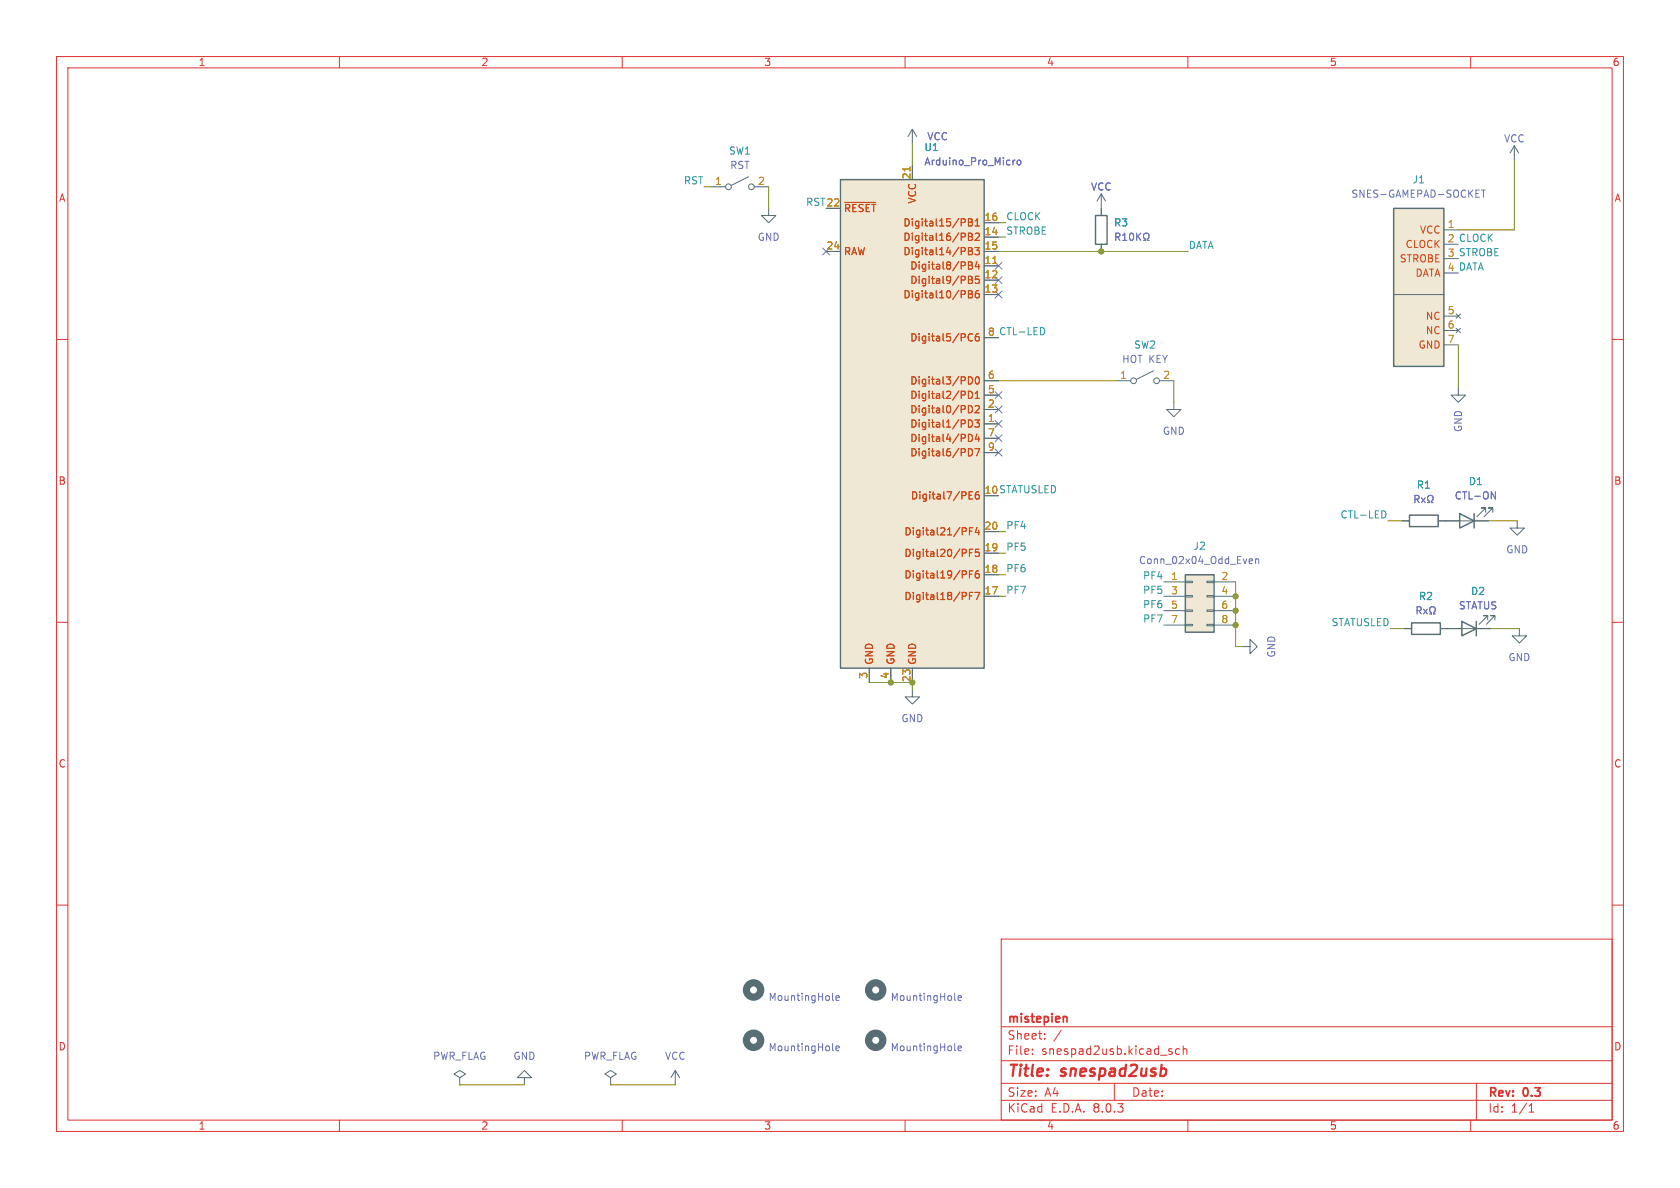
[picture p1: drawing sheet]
<svg xmlns="http://www.w3.org/2000/svg" width="297mm" height="210mm" viewBox="0 0 297 210" stroke-linecap="round" stroke-linejoin="round" font-family="sans-serif">
<g fill="none" stroke="#dc322f" stroke-width=".18">
<path d="M10 10h277v190h-277zM12 12h273v186h-273zM60 10v2M110 10v2M160 10v2M210 10v2M260 10v2M10 60h2M285 60h2M10 110h2M285 110h2M10 160h2"/>
<path d="M285 160h2M177 166h108v32h-108zM60 198v2M110 198v2M160 198v2M177 194.5h108M177 191.5h108M177 187.5h108M177 181.5h108M182.5 186.3v.1M182.5 185.5v.1M184.7 183.6v.1"/>
<path d="M184.7 182.8v.1M187.6 182.1l-1.3 2M197 191.5v3M206.8 185.9l.4 .1v.2l-.2 .2h-.3M206.8 185.4l.4 .1M208.5 185.5l-.4-.1-.3 .3v.4l.2 .2h.5M209.2 185.5l.2-.1 .3 .1 .1 .9M209.2 184.9v1.5M210 198v2M260 198v2M261 191.5v6.5M270.3 196.6h.9"/>
<path d="M270.3 195.5l.4-.4v1.5"/>
</g>
<path d="M188.2 179.7l.4 .1v.1v.8" fill="none" stroke="#dc322f" stroke-width=".3"/>
<path d="M193.7 38.1h2v5.1h-2z" fill="none" stroke="#586e75" stroke-width=".25"/>
<path d="M194.7 36.8v1.3M194.7 43.2v1.3" fill="none" stroke="#586e75" stroke-width=".18"/>
<path d="M197.3 41.9l.6-.1 .1-.2-.1-.3-.6-.1v1.3M197.6 41.9l.4 .6M198.5 42.5h.7M198.5 41.6l.3-.4v1.3M199.8 41.3l.2-.1a.68 .68 0 0 1 .4 .7 .68 .68 0 0 1-.4 .6l-.2-.1-.1-.4zM201 41.2v1.3M201.1 41.8l.6 .7M201.7 41.2l-.7 .7M202.2 42.5h.3v-.3a.54 .54 0 0 1-.3-.7 .54 .54 0 0 1 .7-.2 .58 .58 0 0 1-.1 .9v.3h.3" fill="none" stroke="#6c71c4" stroke-width=".18"/>
<path d="M148.6 31.8h25.4v86.3h-25.4z" fill="#eee8d5"/>
<path d="M148.6 31.8h25.4v86.3h-25.4zM249.2 91.1h5.1v2h-5.1zM258.1 90.8l2.5 1.3-2.5 1.2zM260.6 90.8v2.5M249.6 110.1h5v2h-5zM258.4 109.9l2.6 1.2-2.6 1.3zM261 109.9v2.5" fill="none" stroke="#586e75" stroke-width=".25"/>
<g fill="none" stroke="#586e75" stroke-width=".18">
<path d="M125.7 33h2.6M132.3 31.2l-3 1.6M133.3 33h2.6M135.9 36.8v1.3h1.3l-1.3 1.3-1.3-1.3h1.3M146 36.8h2.6M161.3 22.9v2.5M161.3 29.2v2.6M161.3 22.9l-.8 1.2M161.3 22.9l.8 1.2M174 39.4h2.5M194.7 34.3l-.8 1.3M194.7 34.3v2.5"/>
<path d="M194.7 34.3l.8 1.3M267.7 25.8l-.7 1.3M267.7 25.8v2.5M267.7 25.8l.8 1.3M146 44.5h2.6M174 47h2.5M174 49.5h2.5M174 52.1h2.5M174 41.9h2.5M174 44.5h2.5M174 59.7h2.5M174 74.9h2.5"/>
<path d="M174 72.4h2.5M174 69.9h2.5M174 67.3h2.5M174 77.5h2.5M174 97.8h2.5M174 94h2.5M174 80h2.5M247.9 92.1h1.3M254.3 92.1h8.8M262.6 90.6v-.8h-.7h.7l-1.5 1.5M263.9 90.6v-.8h-.8h.8l-1.5 1.5M268.2 92.1v1.2h1.3l-1.3 1.3-1.2-1.3h1.2"/>
<path d="M153.7 118.1v2.6M157.5 118.1v2.6M161.3 118.1v2.6M174 105.4h2.5M174 101.6h2.5M248.3 111.1h1.3M254.6 111.1h8.9M263 109.6v-.8h-.7h.7l-1.5 1.6M264.3 109.6v-.8h-.8h.8l-1.5 1.6M268.6 111.1v1.3h1.3l-1.3 1.3-1.3-1.3h1.3M161.3 121.9v1.3h1.3l-1.3 1.3-1.3-1.3h1.3M81.3 190.5l1-.6-1-.7-1 .7 1 .6v1.3"/>
<path d="M81.3 191.8h.1M92.7 190.5h1.3l-1.3-1.3-1.3 1.3h1.3v1.3M107.9 190.5l1.1-.6-1.1-.7-1 .7 1 .6v1.3M107.9 191.8h.1M119.4 189.2l-.8 1.3M119.4 189.2v2.6M119.4 189.2l.7 1.3"/>
<circle cx="128.8" cy="33" r=".51"/>
<circle cx="132.8" cy="33" r=".51"/>
</g>
<g fill="none" stroke="#cb4b16" stroke-width=".18">
<path d="M149.3 35.8h5.5M170.5 38.7l.2 .2-.2 .4M171.2 38.7h.4l.3 .2-.3 .4 .3 .1v.3l-.2 .2h-.5zM171.2 39.3h.4M172.4 39.9h.7M172.4 39l.4-.3v1.2M171.1 59.7l.3 .5 .3 .1 .2-.2M171.2 41.2h.4l.3 .3-.3 .3 .3 .1v.3l-.2 .3h-.5zM171.2 43.8h.4l.3 .2-.3 .4 .3 .1v.3l-.2 .2h-.5zM171.2 46.3h.4l.3 .2-.3 .4 .3 .1v.3l-.2 .3h-.5zM171.2 48.8h.4l.3 .3-.3 .3 .3 .2v.3l-.2 .2h-.5zM171.2 51.4h.4l.3 .2-.3 .4 .3 .1v.3l-.2 .2h-.5z"/>
<path d="M171.2 46.9h.4M171.2 49.4h.4M171.2 52h.4M171.2 41.8h.4M171.2 44.4h.4M171.9 59.1l-.2-.1-.3 .1-.3 .4M172.4 43.8h.7l-.4 .4 .4 .2v.5l-.2 .1-.5-.1M172.4 41.3l.5-.1 .2 .4-.7 .9h.7M172.7 46.2l-.3 .9h.8M173 51.4h-.3a.86 .86 0 0 0 0 1.2l.4-.1v-.4l-.2-.2h-.4l-.1 .2M173 59l-.3 .1a.86 .86 0 0 0 0 1.2l.4-.2v-.4l-.2-.2h-.4l-.1 .2M173 46.7v.9"/>
<path d="M173.1 48.8h-.6l-.1 .6 .2-.1 .4 .1 .1 .2v.4l-.2 .1-.5-.1M171.2 74.2a.64 .64 0 0 1 .7 .7 .64 .64 0 0 1-.7 .6M171.2 66.6a.64 .64 0 0 1 .7 .7 .64 .64 0 0 1-.7 .6zM171.2 69.2a.64 .64 0 0 1 .7 .6 .64 .64 0 0 1-.7 .6zM171.2 71.7a.64 .64 0 0 1 .7 .6 .64 .64 0 0 1-.7 .7zM171.2 76.8a.64 .64 0 0 1 .7 .6 .64 .64 0 0 1-.7 .6M171.2 79.3a.64 .64 0 0 1 .7 .7 .64 .64 0 0 1-.7 .6M172.4 74.2h.7l-.4 .5 .4 .1v.6l-.2 .1-.5-.1M172.4 79.3h.8l-.5 1.3M172.4 71.8l.5-.1 .2 .4-.7 .9h.7M172.4 69.5l.4-.3v1.2M172.4 70.4h.7"/>
<path d="M172.6 66.7l.1-.1a.68 .68 0 0 1 .5 .7 .68 .68 0 0 1-.5 .6 .84 .84 0 0 1-.1-1.2zM172.7 76.7l-.3 .9h.8M173 77.2v.8M171.3 87.5h.4M171.4 97.7h.4M171.4 93.9h.4M171.9 86.9h-.6v1.3h.6M172 93.3h-.6v1.3M172 97.1h-.6v1.3M172.7 93.2l-.3 .9h.8M173 86.9l-.3 .1a.86 .86 0 0 0 0 1.2l.4-.1v-.4l-.2-.3-.4 .1-.1 .2M173 93.7v.9"/>
<path d="M173.1 97.1h-.6l-.1 .6 .2-.1h.4l.1 .2v.4l-.2 .2-.5-.2M171.4 105.3h.4M171.4 101.5h.4M172 100.9h-.6v1.3M172 104.7h-.6v1.3M172.4 104.7h.8l-.5 1.3M173 100.9l-.3 .1a.86 .86 0 0 0 0 1.2l.4-.1v-.5l-.2-.2-.4 .1-.1 .1"/>
</g>
<path d="M160.9 29.5v.7M175.5 46.6h.7" fill="none" stroke="#b58900" stroke-width=".18"/>
<g fill="none" stroke="#6c71c4" stroke-width=".18">
<path d="M179.1 28.3v.9M179.4 28.3l-.3 .2M179.9 28.4l.2-.1 .3 .1 .1 .5-.1 .2-.3 .1-.2-.2zM250.1 88.2h.6l.2-.2-.1-.3-.7-.1v1.2M250.4 88.2l.5 .6M251.3 88l.7 .8M252 88l-.7 .8M252.4 88.8h.3v-.2a.54 .54 0 0 1-.3-.7 .54 .54 0 0 1 .8-.3 .58 .58 0 0 1-.2 1v.2h.3M263.6 86.9l.8 1.3v-1.3M250.5 107.9h.6l.1-.2v-.3l-.7-.1v1.2M250.8 107.9l.4 .6M251.7 107.7l.6 .8"/>
<path d="M252.3 107.7l-.6 .8M252.8 108.5h.3v-.2a.54 .54 0 0 1-.3-.8 .54 .54 0 0 1 .7-.2 .58 .58 0 0 1-.1 1v.2h.3M147.2 176.7l.2 .2M147.8 176.4l.6-.1-.1-.2-.3-.1-.2 .2v.6h.5M168.8 176.7l.2 .2M169.4 176.4l.6-.1-.1-.2-.3-.1-.2 .2v.6h.5M147.2 185.6l.2 .1M147.8 185.3l.6-.1-.1-.2-.3-.1-.2 .2v.6h.5M168.8 185.6l.2 .1M169.4 185.3l.6-.1-.1-.2-.3-.1-.2 .2v.6h.5"/>
</g>
<g fill="none" stroke="#586e75" stroke-width="1.3">
<circle cx="133.2" cy="175" r="1.27"/>
<circle cx="154.8" cy="175" r="1.27"/>
<circle cx="133.2" cy="183.9" r="1.27"/>
<circle cx="154.8" cy="183.9" r="1.27"/>
</g>
<path d="M209.5 101.6h5.1v10.2h-5.1z" fill="#eee8d5"/>
<g fill="none" stroke="#586e75" stroke-width=".18">
<path d="M205.7 102.9h3.8M205.7 105.4h3.8M205.7 108h3.8M205.7 110.5h3.8M209.5 110.4h1.3v.2h-1.3zM209.5 107.8h1.3v.3h-1.3zM209.5 105.3h1.3v.2h-1.3zM209.5 102.7h1.3v.3h-1.3zM213.4 110.4h1.2v.2h-1.2zM213.4 107.8h1.2v.3h-1.2zM213.4 105.3h1.2v.2h-1.2zM213.4 102.7h1.2v.3h-1.2z"/>
<path d="M214.6 102.9h3.8M214.6 105.4h3.8M214.6 108h3.8M214.6 110.5h3.8M219.7 114.3h1.3v-1.3l1.2 1.3-1.2 1.3v-1.3"/>
</g>
<path d="M209.5 101.6h5.1v10.2h-5.1z" fill="none" stroke="#586e75" stroke-width=".25"/>
<path d="M221 98.8l.4 .1v.2l-.6 .1M221.4 99.6h-.4M222 98.9l.2-.1 .3 .1v.7M222 98.8v.8" fill="none" stroke="#6c71c4" stroke-width=".18"/>
<path d="M246.4 36.8h8.9v28h-8.9z" fill="#eee8d5"/>
<g fill="none" stroke="#586e75" stroke-width=".18">
<path d="M146 36.8h2.6M161.3 29.2v2.6M174 39.4h2.5M194.7 36.8v1.3M146 44.5h2.6M174 52.1h2.5M174 47h2.5M174 49.5h2.5M174 41.9h2.5M174 44.5h2.5M174 59.7h2.5M194.7 43.2v1.3"/>
<path d="M246.4 52.1h8.9M255.3 40.6h2.5M255.3 45.7h2.5M255.3 55.9h2.5M255.3 58.4h2.5M257.4 55.5l.8 .8M257.4 58l.8 .8M258.2 55.5l-.8 .8M258.2 58l-.8 .8M174 67.3h2.5M174 74.9h2.5M174 72.4h2.5"/>
<path d="M174 69.9h2.5M174 77.5h2.5M197.4 67.3h2.5M204 65.5l-3.1 1.6M205 67.3h2.5M207.5 71.1v1.3h1.3l-1.3 1.3-1.3-1.3h1.3M255.3 61h2.5M257.8 68.6v1.3h1.3l-1.3 1.2-1.3-1.2h1.3M174 97.8h2.5M174 94h2.5M174 80h2.5M247.9 92.1h1.3"/>
<path d="M254.3 92.1h3.8M260.6 92.1h2.5M153.7 118.1v2.6M157.5 118.1v2.6M161.3 118.1v2.6M174 105.4h2.5M174 101.6h2.5M248.3 111.1h1.3M254.6 111.1h3.8M261 111.1h2.5"/>
<circle cx="200.4" cy="67.3" r=".51"/>
<circle cx="204.5" cy="67.3" r=".51"/>
</g>
<path d="M246.4 36.8h8.9v28h-8.9z" fill="none" stroke="#586e75" stroke-width=".25"/>
<g fill="none" stroke="#6c71c4" stroke-width=".18">
<path d="M179.1 28.3v.9M179.4 28.3l-.3 .2M179.9 28.4l.2-.1 .3 .1 .1 .5-.1 .2-.3 .1-.2-.2zM260.9 34.9h.6M260.9 33.6h.6M261.9 33.6h.7M262.3 33.6v1.3M145.4 43.8l1.3 1.3M146.7 43.8l-1.3 1.3M175.9 46.4l1.2 1.2M175.9 51.5l1.2 1.2M175.9 48.9l1.2 1.2"/>
<path d="M177.1 46.4l-1.2 1.2M177.1 51.5l-1.2 1.2M177.1 48.9l-1.2 1.2M197.3 41.9l.6-.1 .1-.2-.1-.3-.6-.1v1.3M197.6 41.9l.4 .6M198.5 42.5h.7M198.5 41.6l.3-.4v1.3M199.8 41.3l.2-.1a.68 .68 0 0 1 .4 .7 .68 .68 0 0 1-.4 .6l-.2-.1-.1-.4zM201 41.2v1.3M201.1 41.8l.6 .7M201.7 41.2l-.7 .7M202.2 42.5h.3v-.3a.54 .54 0 0 1-.3-.7 .54 .54 0 0 1 .7-.2 .58 .58 0 0 1-.1 .9v.3h.3"/>
<path d="M175.9 71.8l1.2 1.2M175.9 69.2l1.2 1.3M175.9 76.9l1.2 1.2M175.9 79.4l1.2 1.2M175.9 74.3l1.2 1.2M177.1 71.8l-1.2 1.2M177.1 69.2l-1.2 1.3M177.1 76.9l-1.2 1.2M177.1 79.4l-1.2 1.2M177.1 74.3l-1.2 1.2M250.1 88.2h.6l.2-.2-.1-.3-.7-.1v1.2M250.4 88.2l.5 .6"/>
<path d="M251.3 88l.7 .8M252 88l-.7 .8M252.4 88.8h.3v-.2a.54 .54 0 0 1-.3-.7 .54 .54 0 0 1 .8-.3 .58 .58 0 0 1-.2 1v.2h.3M263.6 86.9l.8 1.3v-1.3M250.5 107.9h.6l.1-.2v-.3l-.7-.1v1.2M250.8 107.9l.4 .6M251.7 107.7l.6 .8M252.3 107.7l-.6 .8M252.8 108.5h.3v-.2a.54 .54 0 0 1-.3-.8 .54 .54 0 0 1 .7-.2 .58 .58 0 0 1-.1 1v.2h.3"/>
</g>
<path d="M184.4 58l.3 .5-.3 .6M244.8 90.4l.2 .4-.2 .7" fill="none" stroke="#2aa198" stroke-width=".18"/>
<g fill="none" stroke="#859900" stroke-width=".18">
<path d="M124.5 33h1.2M135.9 33v3.8M161.3 25.4v3.8M176.5 39.4h1.3M267.7 28.3v12.3h-9.9M176.5 44.5h33.6M176.5 41.9h1.3M176.5 67.3h20.9M207.5 67.3v3.8M257.8 61v7.6M176.5 97.8h1.3M176.5 94h1.3"/>
<path d="M245.4 92.1h2.5M263.1 92.1h5.1M176.5 105.4h1.3M176.5 101.6h1.3M218.4 102.9v11.4h1.3M245.7 111.1h2.6M263.5 111.1h5.1M153.7 120.7h7.6v1.2M81.3 191.8h11.4M107.9 191.8h11.5"/>
</g>
<g fill="none" stroke="#cb4b16" stroke-width=".18">
<path d="M149.3 35.8h5.5M170.5 38.7l.2 .2-.2 .4M171.2 38.7h.4l.3 .2-.3 .4 .3 .1v.3l-.2 .2h-.5zM171.2 39.3h.4M172.4 39.9h.7M172.4 39l.4-.3v1.2M171.1 59.7l.3 .5 .3 .1 .2-.2M171.2 41.2h.4l.3 .3-.3 .3 .3 .1v.3l-.2 .3h-.5zM171.2 43.8h.4l.3 .2-.3 .4 .3 .1v.3l-.2 .2h-.5zM171.2 46.3h.4l.3 .2-.3 .4 .3 .1v.3l-.2 .3h-.5zM171.2 48.8h.4l.3 .3-.3 .3 .3 .2v.3l-.2 .2h-.5zM171.2 51.4h.4l.3 .2-.3 .4 .3 .1v.3l-.2 .2h-.5z"/>
<path d="M171.2 46.9h.4M171.2 49.4h.4M171.2 52h.4M171.2 41.8h.4M171.2 44.4h.4M171.9 59.1l-.2-.1-.3 .1-.3 .4M172.4 43.8h.7l-.4 .4 .4 .2v.5l-.2 .1-.5-.1M172.4 41.3l.5-.1 .2 .4-.7 .9h.7M172.7 46.2l-.3 .9h.8M173 51.4h-.3a.86 .86 0 0 0 0 1.2l.4-.1v-.4l-.2-.2h-.4l-.1 .2M173 59l-.3 .1a.86 .86 0 0 0 0 1.2l.4-.2v-.4l-.2-.2h-.4l-.1 .2M173 46.7v.9"/>
<path d="M173.1 48.8h-.6l-.1 .6 .2-.1 .4 .1 .1 .2v.4l-.2 .1-.5-.1M171.2 74.2a.64 .64 0 0 1 .7 .7 .64 .64 0 0 1-.7 .6M171.2 66.6a.64 .64 0 0 1 .7 .7 .64 .64 0 0 1-.7 .6zM171.2 69.2a.64 .64 0 0 1 .7 .6 .64 .64 0 0 1-.7 .6zM171.2 71.7a.64 .64 0 0 1 .7 .6 .64 .64 0 0 1-.7 .7zM171.2 76.8a.64 .64 0 0 1 .7 .6 .64 .64 0 0 1-.7 .6M171.2 79.3a.64 .64 0 0 1 .7 .7 .64 .64 0 0 1-.7 .6M172.4 74.2h.7l-.4 .5 .4 .1v.6l-.2 .1-.5-.1M172.4 79.3h.8l-.5 1.3M172.4 71.8l.5-.1 .2 .4-.7 .9h.7M172.4 69.5l.4-.3v1.2M172.4 70.4h.7"/>
<path d="M172.6 66.7l.1-.1a.68 .68 0 0 1 .5 .7 .68 .68 0 0 1-.5 .6 .84 .84 0 0 1-.1-1.2zM172.7 76.7l-.3 .9h.8M173 77.2v.8M171.3 87.5h.4M171.4 97.7h.4M171.4 93.9h.4M171.9 86.9h-.6v1.3h.6M172 93.3h-.6v1.3M172 97.1h-.6v1.3M172.7 93.2l-.3 .9h.8M173 86.9l-.3 .1a.86 .86 0 0 0 0 1.2l.4-.1v-.4l-.2-.3-.4 .1-.1 .2M173 93.7v.9"/>
<path d="M173.1 97.1h-.6l-.1 .6 .2-.1h.4l.1 .2v.4l-.2 .2-.5-.2M171.4 105.3h.4M171.4 101.5h.4M172 100.9h-.6v1.3M172 104.7h-.6v1.3M172.4 104.7h.8l-.5 1.3M173 100.9l-.3 .1a.86 .86 0 0 0 0 1.2l.4-.1v-.5l-.2-.2-.4 .1-.1 .1"/>
</g>
<path d="M160.9 29.5v.7M175.5 46.6h.7" fill="none" stroke="#b58900" stroke-width=".18"/>
<g fill="#859900" stroke="#859900" stroke-width=".18">
<circle cx="218.4" cy="108" r=".46"/>
<circle cx="218.4" cy="105.4" r=".46"/>
<circle cx="194.7" cy="44.5" r=".46"/>
<circle cx="161.3" cy="120.7" r=".46"/>
<circle cx="218.4" cy="110.5" r=".46"/>
<circle cx="157.5" cy="120.7" r=".46"/>
</g>
<g font-size="2.8" fill="#dc322f">
<text x="178" y="190.9">Title:</text>
<text x="187.7" y="190.9">snespad2usb</text>
</g>
<g font-size="2.1" fill="#dc322f">
<text x="178" y="184">Sheet:</text>
<text x="178" y="181.2">mistepien</text>
<text x="178" y="186.7">File:</text>
<text x="184.1" y="186.7">snespad2usb.kicad_sch</text>
<text x="178" y="196.9">KiCad</text>
<text x="178" y="194.1">Size:</text>
<text x="184.7" y="194.1">A4</text>
<text x="185.7" y="196.9">E.D.A.</text>
<text x="193.3" y="196.9">8.0.3</text>
<text x="200" y="194.1">Date:</text>
<text x="263" y="194.3">Rev:</text>
<text x="263" y="196.9">Id:</text>
<text x="267.1" y="196.9">1/1</text>
<text x="269.4" y="194.3">0.3</text>
</g>
<g font-size="1.8" fill="#dc322f">
<text x="35" y="11.9">1</text>
<text x="85" y="11.9">2</text>
<text x="135" y="11.9">3</text>
<text x="185" y="11.9">4</text>
<text x="235" y="11.9">5</text>
<text x="285" y="11.9">6</text>
<text x="10.3" y="35.9">A</text>
<text x="285.3" y="35.9">A</text>
<text x="10.3" y="85.9">B</text>
<text x="285.3" y="85.9">B</text>
<text x="10.3" y="135.9">C</text>
<text x="285.3" y="135.9">C</text>
<text x="10.3" y="185.9">D</text>
<text x="285.3" y="185.9">D</text>
<text x="35" y="199.9">1</text>
<text x="85" y="199.9">2</text>
<text x="135" y="199.9">3</text>
<text x="185" y="199.9">4</text>
<text x="235" y="199.9">5</text>
<text x="285" y="199.9">6</text>
</g>
<g font-size="1.8" fill="#268bd2">
<text x="128.8" y="27.5">SW1</text>
<text x="163.3" y="26.9">U1</text>
<text x="249.6" y="32.6">J1</text>
<text x="196.9" y="40.2">R3</text>
<text x="200.4" y="61.8">SW2</text>
<text x="250.4" y="86.6">R1</text>
<text x="259.6" y="86">D1</text>
<text x="210.9" y="97.4">J2</text>
<text x="250.8" y="106.3">R2</text>
<text x="260" y="105.4">D2</text>
</g>
<g font-size="1.8" fill="#6c71c4">
<text x="163.3" y="29.4">Arduino_Pro_Micro</text>
<text x="163.8" y="25">VCC</text>
<text x="265.8" y="25.4">VCC</text>
<text x="129" y="30.1">RST</text>
<text x="192.8" y="33.9">VCC</text>
<text x="238.8" y="35.2">SNES-GAMEPAD-SOCKET</text>
<text x="133.9" y="42.8">GND</text>
<text x="198.3" y="64.4">HOT KEY</text>
<text x="205.5" y="77.1">GND</text>
<text x="258.7" y="76.5" transform="rotate(-90 258.7 76.5)">GND</text>
<text x="257.1" y="88.5">CTL-ON</text>
<text x="201.3" y="99.9">Conn_02x04_Odd_Even</text>
<text x="266.2" y="98">GND</text>
<text x="257.8" y="107.9">STATUS</text>
<text x="225.7" y="116.3" transform="rotate(-90 225.7 116.3)">GND</text>
<text x="266.6" y="117.1">GND</text>
<text x="159.3" y="127.9">GND</text>
<text x="135.8" y="177.1">MountingHole</text>
<text x="157.4" y="177.1">MountingHole</text>
<text x="76.5" y="187.6">PWR_FLAG</text>
<text x="90.7" y="187.6">GND</text>
<text x="103.1" y="187.6">PWR_FLAG</text>
<text x="117.5" y="187.6">VCC</text>
<text x="135.8" y="186">MountingHole</text>
<text x="157.4" y="186">MountingHole</text>
</g>
<g font-size="1.8" fill="#2aa198">
<text x="120.8" y="32.7">RST</text>
<text x="142.4" y="36.5">RST22</text>
<text x="177.8" y="41.6">STROBE</text>
<text x="177.8" y="39">CLOCK</text>
<text x="210.1" y="44.1">DATA</text>
<text x="255.8" y="42.9">2 CLOCK</text>
<text x="255.8" y="45.5">3 STROBE</text>
<text x="255.8" y="48">4 DATA</text>
<text x="174.6" y="59.4">8 CTL-LED</text>
<text x="177.8" y="93.6">PF4</text>
<text x="236.9" y="91.7">CTL-LED</text>
<text x="177.8" y="97.4">PF5</text>
<text x="177.8" y="101.3">PF6</text>
<text x="177.8" y="105.1">PF7</text>
<text x="202" y="102.5">PF4</text>
<text x="202" y="107.6">PF6</text>
<text x="202" y="105.1">PF5</text>
<text x="202" y="110.1">PF7</text>
<text x="235.3" y="110.8">STATUSLED</text>
</g>
<g font-size="1.8" fill="#b58900">
<text x="126.3" y="32.8">1</text>
<text x="133.9" y="32.8">2</text>
<text x="161" y="31.8" transform="rotate(-90 161 31.8)">21</text>
<text x="146" y="36.6">22</text>
<text x="173.9" y="41.7">14</text>
<text x="173.9" y="39.1">16</text>
<text x="255.8" y="40.4">1</text>
<text x="146" y="44.2">24</text>
<text x="173.9" y="46.7">11</text>
<text x="173.9" y="44.2">15</text>
<text x="173.9" y="49.3">12</text>
<text x="173.9" y="51.8">13</text>
<text x="174.6" y="59.4">8</text>
<text x="255.8" y="55.6">5</text>
<text x="255.8" y="58.2">6</text>
<text x="255.8" y="60.7">7</text>
<text x="174.6" y="69.6">5</text>
<text x="174.6" y="67.1">6</text>
<text x="197.9" y="67.1">1</text>
<text x="205.5" y="67.1">2</text>
<text x="174.6" y="74.7">1</text>
<text x="174.6" y="72.1">2</text>
<text x="174.6" y="77.2">7</text>
<text x="174.6" y="79.8">9</text>
<text x="173.9" y="87.4">10</text>
<text x="173.9" y="93.7">20</text>
<text x="173.9" y="101.3">18</text>
<text x="173.9" y="97.5">19</text>
<text x="173.9" y="105.2">17</text>
<text x="206.9" y="102.6">1</text>
<text x="206.9" y="105.2">3</text>
<text x="206.9" y="107.7">5</text>
<text x="215.8" y="102.6">2</text>
<text x="215.8" y="105.2">4</text>
<text x="215.8" y="107.7">6</text>
<text x="206.9" y="110.2">7</text>
<text x="215.8" y="110.2">8</text>
<text x="153.4" y="120.1" transform="rotate(-90 153.4 120.1)">3</text>
<text x="157.2" y="120.1" transform="rotate(-90 157.2 120.1)">4</text>
<text x="161" y="120.7" transform="rotate(-90 161 120.7)">23</text>
</g>
<g font-size="1.8" fill="#cb4b16">
<text x="149.1" y="37.7">~{RESET}</text>
<text x="159.6" y="40.2">Digital15/PB1</text>
<text x="162.2" y="36.1" transform="rotate(-90 162.2 36.1)">VCC</text>
<text x="250.9" y="41.5">VCC</text>
<text x="149.1" y="45.3">RAW</text>
<text x="159.6" y="42.8">Digital16/PB2</text>
<text x="159.6" y="45.3">Digital14/PB3</text>
<text x="160.8" y="47.9">Digital8/PB4</text>
<text x="247.4" y="46.6">STROBE</text>
<text x="248.4" y="44">CLOCK</text>
<text x="159.6" y="52.9">Digital10/PB6</text>
<text x="160.8" y="50.4">Digital9/PB5</text>
<text x="250.1" y="49.1">DATA</text>
<text x="252" y="56.7">NC</text>
<text x="252" y="59.3">NC</text>
<text x="160.8" y="60.6">Digital5/PC6</text>
<text x="250.7" y="61.8">GND</text>
<text x="160.8" y="70.7">Digital2/PD1</text>
<text x="160.8" y="68.2">Digital3/PD0</text>
<text x="160.8" y="75.8">Digital1/PD3</text>
<text x="160.8" y="73.3">Digital0/PD2</text>
<text x="160.8" y="78.3">Digital4/PD4</text>
<text x="160.8" y="80.9">Digital6/PD7</text>
<text x="160.9" y="88.5">Digital7/PE6</text>
<text x="159.8" y="94.8">Digital21/PF4</text>
<text x="159.8" y="98.7">Digital20/PF5</text>
<text x="159.8" y="106.3">Digital18/PF7</text>
<text x="159.8" y="102.5">Digital19/PF6</text>
<text x="154.5" y="117.6" transform="rotate(-90 154.5 117.6)">GND</text>
<text x="158.3" y="117.6" transform="rotate(-90 158.3 117.6)">GND</text>
<text x="162.2" y="117.6" transform="rotate(-90 162.2 117.6)">GND</text>
</g>
<text font-size="1.8" fill="#586e75" x="173.9" y="87.4">10 STATUSLED</text>
</svg>
